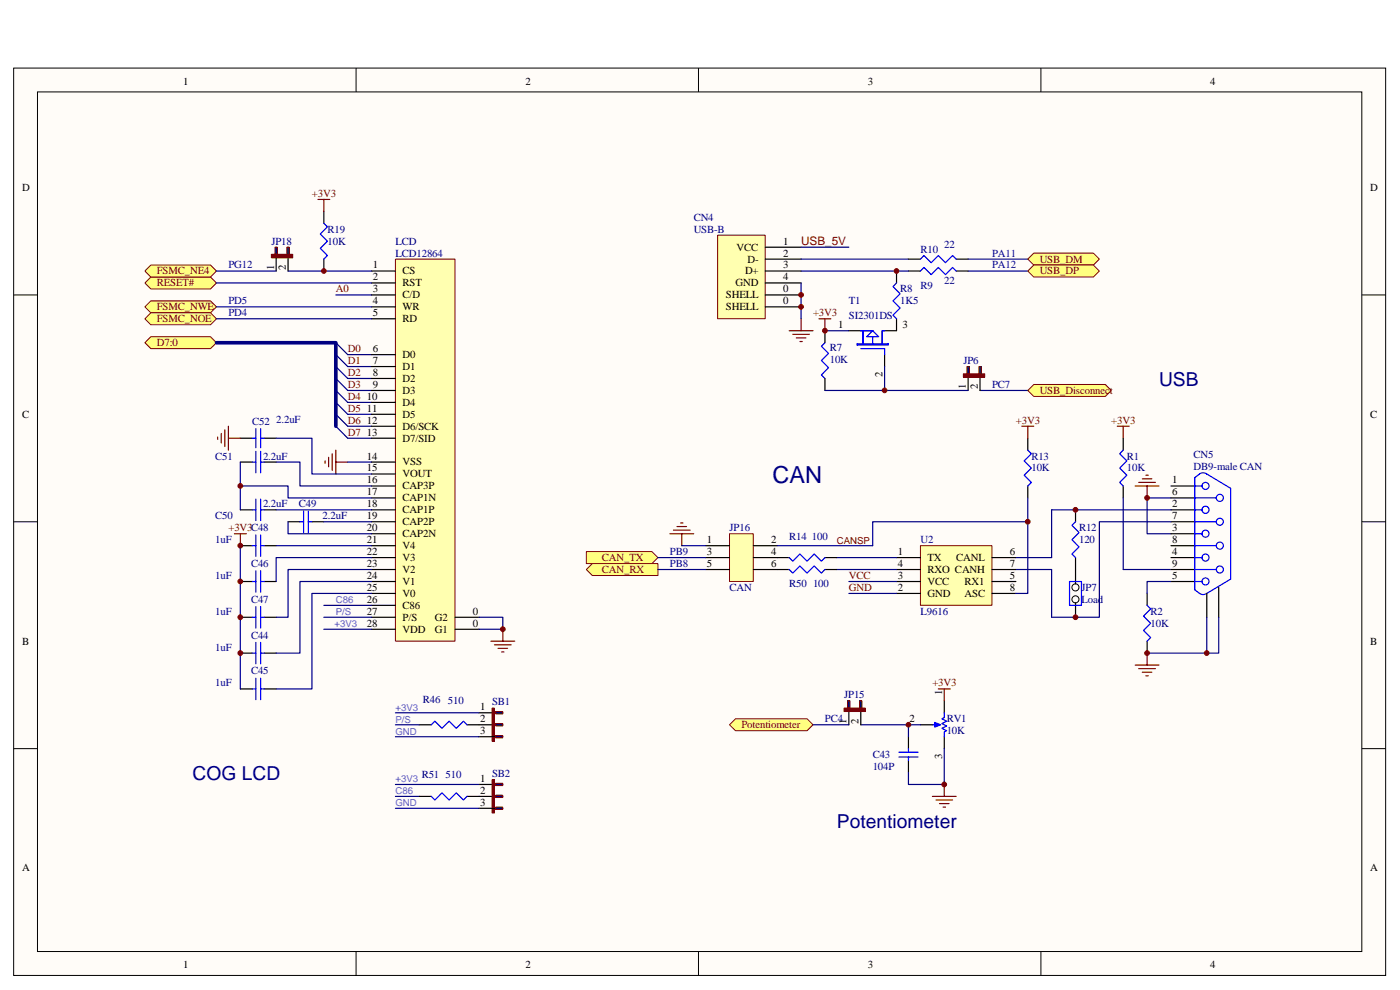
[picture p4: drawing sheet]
<svg xmlns="http://www.w3.org/2000/svg" width="420mm" height="297mm" viewBox="0 0 420 297" stroke-linecap="round" stroke-linejoin="round" font-family="sans-serif">
<path d="M4.1 20.4h411.8v272.3h-411.8z" fill="#fffcf8"/>
<g fill="none" stroke="#000" stroke-width=".3">
<path d="M4.1 20.4h411.8v272.3h-411.8zM11.2 27.6h397.5v257.9h-397.5zM106.9 20.4v7.2M209.6 20.4v7.2M312.4 20.4v7.2M4.1 88.5h7.1M408.7 88.5h7.2M4.1 156.5h7.1M408.7 156.5h7.2M4.1 224.6h7.1M408.7 224.6h7.2M106.9 285.5v7.2"/>
<path d="M209.6 285.5v7.2M312.4 285.5v7.2"/>
</g>
<path d="M70.3 160.1h3.6M72.1 160.1v3.6" fill="none" stroke="#800000" stroke-width=".36"/>
<path d="M45.3 83.1h17.9l1.8 1.8-1.8 1.8h-17.9l-1.8-1.8z" fill-rule="evenodd" fill="#ffff80" stroke="#800000" stroke-width=".3"/>
<path d="M97.5 138.3v.7M98.6 137.2v2.9M99.7 136.1v5.1M100.8 135.1v7.1M100.8 138.6h3.6" fill="none" stroke="#800000" stroke-width=".36"/>
<path d="M104.4 138.6h7.1" fill="none" stroke="#000080" stroke-width=".36"/>
<path d="M45.3 101h17.9l1.8 1.8-1.8 1.8h-17.9l-1.8-1.8z" fill-rule="evenodd" fill="#ffff80" stroke="#800000" stroke-width=".3"/>
<path d="M104.4 117.2h7.1M104.4 113.6h7.1M104.4 110h7.1M104.4 106.4h7.1M104.4 131.5h7.1M104.4 127.9h7.1M104.4 124.3h7.1M104.4 120.7h7.1" fill="none" stroke="#000080" stroke-width=".36"/>
<g fill="#ffff80" stroke="#800000" stroke-width=".3">
<path d="M45.3 90.3h17.9l1.8 1.8-1.8 1.8h-17.9l-1.8-1.8z" fill-rule="evenodd"/>
<path d="M45.3 93.9h17.9l1.8 1.8-1.8 1.8h-17.9l-1.8-1.8z" fill-rule="evenodd"/>
</g>
<path d="M100.8 88.5h10.7" fill="none" stroke="#000080" stroke-width=".36"/>
<path d="M118.7 77.8h17.9v114.6h-17.9z" fill="#ffffb0"/>
<path d="M118.7 77.7h17.9v114.7h-17.9z" fill="none" stroke="#800000" stroke-width=".3"/>
<g fill="none" stroke="#000" stroke-width=".36">
<path d="M111.5 81.3h7.2M111.5 84.9h7.2M111.5 88.5h7.2M111.5 92.1h7.2M111.5 95.7h7.2M111.5 106.4h7.2M111.5 110h7.2M111.5 113.6h7.2M111.5 117.2h7.2M111.5 120.7h7.2M111.5 124.3h7.2M111.5 127.9h7.2"/>
<path d="M111.5 131.5h7.2M111.5 138.6h7.2M111.5 142.2h7.2M111.5 145.8h7.2M111.5 149.4h7.2M111.5 153h7.2M111.5 156.5h7.2M111.5 160.1h7.2M111.5 163.7h7.2M111.5 167.3h7.2M111.5 170.9h7.2M111.5 174.5h7.2"/>
<path d="M111.5 178.1h7.2M111.5 181.6h7.2M111.5 185.2h7.2M111.5 188.8h7.2M136.6 185.2h7.2M136.6 188.8h7.2"/>
</g>
<path d="M65 92.1h46.5M65 95.7h46.5M65 84.9h46.5M86.5 81.3h25" fill="none" stroke="#000080" stroke-width=".36"/>
<path d="M45.3 79.5h17.9l1.8 1.8-1.8 1.8h-17.9l-1.8-1.8z" fill-rule="evenodd" fill="#ffff80" stroke="#800000" stroke-width=".3"/>
<g fill="none" stroke="#000080" stroke-width=".36">
<path d="M100.8 102.8l3.6 3.6M100.8 106.4l3.6 3.6M100.8 110l3.6 3.6M100.8 113.6l3.6 3.6M100.8 117.2l3.6 3.5M72.1 138.6v14.4M82.9 131.5h10.7v10.7h17.9M82.9 138.6h7.1v7.2h21.5M100.8 120.7l3.6 3.6M100.8 124.3l3.6 3.6M100.8 127.9l3.6 3.6M72.1 145.8h14.4v3.6h25"/>
<path d="M82.9 153h28.6M86.5 156.5v3.6h25M97.2 156.5h14.3M72.1 163.7v43M82.9 163.7h28.6M111.5 167.3h-28.6v7.2M111.5 170.9h-25v14.3h-3.6M111.5 174.5h-21.5v21.5h-7.1M111.5 178.1h-17.9v28.6h-10.7M97.2 185.2h14.3M97.2 188.8h14.3"/>
</g>
<g fill="none" stroke="#000" stroke-width=".36">
<path d="M82.9 74.2v7.1M86.5 74.2v7.1M72.1 131.5h3.6M72.1 138.6h3.6M79.3 131.5h3.6M79.3 138.6h3.6M72.1 153h3.6M79.3 153h3.6M86.5 156.5h3.5M93.6 156.5h3.6M72.1 163.7h3.6M72.1 174.5h3.6"/>
<path d="M79.3 163.7h3.6M79.3 174.5h3.6M72.1 185.2h3.6M72.1 196h3.6M79.3 185.2h3.6M79.3 196h3.6M72.1 206.7h3.6M79.3 206.7h3.6"/>
</g>
<g fill="none" stroke="#00f" stroke-width=".36">
<path d="M75.7 131.5h1.1M75.7 138.6h1.1M76.8 128.6v5.7M76.8 135.4v6.5M78.2 128.6v5.7M78.2 135.4v6.5M78.2 131.5h1.1M78.2 138.6h1.1M75.7 153h1.1M76.8 149.8v6.4M78.2 149.8v6.4M78.2 153h1.1"/>
<path d="M90 156.5h1.1M91.1 153.3v6.5M92.5 156.5h1.1M92.5 153.3v6.5M75.7 163.7h1.1M75.7 174.5h1.1M76.8 160.5v6.4M76.8 171.2v6.5M78.2 160.5v6.4M78.2 171.2v6.5M78.2 163.7h1.1M78.2 174.5h1.1"/>
<path d="M75.7 185.2h1.1M75.7 196h1.1M76.8 182v6.4M76.8 192.7v6.5M78.2 182v6.4M78.2 192.7v6.5M78.2 185.2h1.1M78.2 196h1.1M75.7 206.7h1.1M76.8 203.5v6.4M78.2 203.5v6.4M78.2 206.7h1.1"/>
</g>
<path d="M65.3 131.1v.7M66.4 130v2.9M67.5 129v5M68.5 127.9v7.2M68.5 131.5h3.6" fill="none" stroke="#800000" stroke-width=".36"/>
<path d="M65 102.8h35.8v25.1" fill="none" stroke="#000080" stroke-width="1.1"/>
<path d="M81.5 76.3h6.4v1.1h-6.4z" fill="#800000"/>
<path d="M81.4 76.3h6.5v1.1h-6.5z" fill="none" stroke="#800000" stroke-width=".3"/>
<path d="M82.5 74.2h.7v2.1h-.7z" fill="#000080"/>
<path d="M82.5 74.2h.7v2.1h-.7z" fill="none" stroke="#800000" stroke-width=".3"/>
<path d="M86.1 74.2h.7v2.1h-.7z" fill="#000080"/>
<path d="M86.1 74.2h.7v2.1h-.7z" fill="none" stroke="#800000" stroke-width=".3"/>
<path d="M65 81.3h17.9M143.8 185.2h7.1v3.6h-7.1" fill="none" stroke="#000080" stroke-width=".36"/>
<path d="M97.2 63.4v3.6M97.2 77.7v3.6M125.8 217.5h3.6M140.2 217.5h10.7M143.8 213.9h7.1" fill="none" stroke="#000" stroke-width=".36"/>
<path d="M97.2 67l1.1 1.1-2.2 2.1 2.2 2.2-2.2 2.1 2.2 2.2-1.1 1M129.4 217.5l1.1-1.1 2.1 2.1 2.2-2.1 2.1 2.1 2.2-2.1 1.1 1.1" fill="none" stroke="#00f" stroke-width=".36"/>
<path d="M95.4 59.8h3.6M97.2 59.8v3.6M147.3 192.4h7.2M148.4 193.5h5M149.5 194.5h2.8M150.5 195.6h.8M150.9 188.8v3.6" fill="none" stroke="#800000" stroke-width=".36"/>
<path d="M147.7 212.5h.7v10h-.7z" fill="#800000"/>
<path d="M147.7 212.4h.7v10.1h-.7z" fill="none" stroke="#800000" stroke-width=".3"/>
<path d="M148.8 213.5h2.1v.7h-2.1z" fill="#000080"/>
<path d="M148.7 213.5h2.2v.7h-2.2z" fill="none" stroke="#800000" stroke-width=".3"/>
<path d="M148.8 217.1h2.1v.7h-2.1z" fill="#000080"/>
<path d="M148.7 217.1h2.2v.7h-2.2z" fill="none" stroke="#800000" stroke-width=".3"/>
<path d="M143.8 221h7.1" fill="none" stroke="#000" stroke-width=".36"/>
<path d="M148.8 220.7h2.1v.7h-2.1z" fill="#000080"/>
<path d="M148.7 220.7h2.2v.7h-2.2z" fill="none" stroke="#800000" stroke-width=".3"/>
<path d="M143.8 235.4h7.1M143.8 239h7.1" fill="none" stroke="#000" stroke-width=".36"/>
<path d="M147.7 234h.7v9.9h-.7z" fill="#800000"/>
<path d="M147.7 233.9h.7v10h-.7z" fill="none" stroke="#800000" stroke-width=".3"/>
<path d="M148.8 235h2.1v.7h-2.1z" fill="#000080"/>
<path d="M148.7 235h2.2v.7h-2.2z" fill="none" stroke="#800000" stroke-width=".3"/>
<path d="M148.8 238.6h2.1v.7h-2.1z" fill="#000080"/>
<path d="M148.7 238.6h2.2v.7h-2.2z" fill="none" stroke="#800000" stroke-width=".3"/>
<path d="M143.8 242.5h7.1" fill="none" stroke="#000" stroke-width=".36"/>
<path d="M148.8 242.2h2.1v.7h-2.1z" fill="#000080"/>
<path d="M148.7 242.2h2.2v.7h-2.2z" fill="none" stroke="#800000" stroke-width=".3"/>
<path d="M97.2 181.6h14.3M118.7 217.5h7.1M118.7 213.9h25.1M118.7 239h7.1M118.7 221h25.1M118.7 235.4h25.1M118.7 242.5h25.1" fill="none" stroke="#000080" stroke-width=".36"/>
<path d="M125.8 239h3.6M140.2 239h3.6" fill="none" stroke="#000" stroke-width=".36"/>
<path d="M129.4 239l1.1 1 2.1-2.1 2.2 2.1 2.1-2.1 2.2 2.1 1.1-1" fill="none" stroke="#00f" stroke-width=".36"/>
<g fill="#800000" stroke="#800000" stroke-width=".3">
<circle cx="72.1" cy="163.7" r=".71"/>
<circle cx="72.1" cy="174.5" r=".71"/>
<circle cx="72.1" cy="185.2" r=".71"/>
<circle cx="72.1" cy="195.9" r=".71"/>
<circle cx="72.1" cy="145.8" r=".71"/>
<circle cx="97.2" cy="81.3" r=".7"/>
<circle cx="150.9" cy="188.8" r=".71"/>
</g>
<path d="M236.8 99.2h7.2M240.4 95.7v3.5M237.9 100.3h5M239 101.4h2.9M240.1 102.5h.7" fill="none" stroke="#800000" stroke-width=".36"/>
<path d="M215.4 70.6h14.2v25h-14.2z" fill="#ffffb0"/>
<path d="M215.4 70.6h14.2v25h-14.2z" fill="none" stroke="#800000" stroke-width=".3"/>
<g fill="none" stroke="#000" stroke-width=".36">
<path d="M229.7 74.2h10.7M229.7 77.7h10.7M229.7 81.3h10.7M229.7 84.9h10.7M229.7 88.5h10.7M229.7 92.1h10.7M247.6 99.2v3.6M254.8 99.2h3.5M265.5 99.2h3.6M247.6 113.6v3.6M265.5 106.4v3.6M276.2 217.5h3.6"/>
<path d="M283.4 210.3v3.6M283.4 221v3.6"/>
</g>
<path d="M258.3 99.2h3.6M259 99.2v4M247.6 102.8l-1.1 1.1 2.2 2.1-2.2 2.2 2.2 2.1-2.2 2.2 1.1 1.1M257.2 103.2h9.4v.3h-9.4zM258.3 104.6h7.2v1.8M260.1 101l1.8-1.8 1.8 1.8zM261.9 101v2.2M264.8 102.8v-3.6h.7h-.7v4M279.8 217.5h1.8M283.4 213.9v1.4l-.7 .4 1.4 .7-1.4 .7 1.4 .7-1.4 .7 1.4 .7-.7 .4v1.4" fill="none" stroke="#00f" stroke-width=".36"/>
<g fill="none" stroke="#800000" stroke-width=".36">
<path d="M245.8 95.7h3.6M247.6 95.7v3.5M335.3 127.9h3.6M337.1 127.9v3.6M340.7 145.8h7.1M341.7 144.7h5.1M342.8 143.7h2.9M343.9 142.6h.7M344.3 145.8v3.6M340.7 199.5h7.1M344.3 196v3.5M281.6 206.7h3.6"/>
<path d="M283.4 206.7v3.6M341.7 200.6h5.1M342.8 201.7h2.9M343.9 202.8h.7M279.8 239h7.2M283.4 235.4v3.6M280.9 240h5M281.9 241.1h2.9M283 242.2h.7"/>
</g>
<path d="M240.4 77.7h32.2M290.5 77.7h18M290.5 81.3h18M294.1 117.2h14.4M351.4 149.4h-7.1v10.7h7.1M337.1 170.9h14.3" fill="none" stroke="#000080" stroke-width=".36"/>
<path d="M280.5 216.7l1.8 .8-1.8 .7z" fill="#00f" stroke="#00f" stroke-width=".36"/>
<g fill="#ffff80" stroke="#800000" stroke-width=".3">
<path d="M310.2 75.9h17.9l1.8 1.8-1.8 1.8h-17.9l-1.7-1.8z" fill-rule="evenodd"/>
<path d="M310.2 79.5h17.9l1.8 1.8-1.8 1.8h-17.9l-1.7-1.8z" fill-rule="evenodd"/>
<path d="M310.2 115.4h21.5l1.8 1.8-1.8 1.7h-21.5l-1.7-1.7z" fill-rule="evenodd"/>
<path d="M218.9 217.5l1.8-1.8h21.5l1.8 1.8-1.8 1.7h-21.5z" fill-rule="evenodd"/>
</g>
<g fill="none" stroke="#000" stroke-width=".36">
<path d="M269.1 81.3v3.6M269.1 95.7v3.5M290.5 110v7.2M294.1 110v7.2M351.4 145.8h7.2M351.4 149.4h7.2M351.4 153h7.2M351.4 156.5h7.2M351.4 160.1h7.2M351.4 163.7h7.2M351.4 167.3h7.2M351.4 170.9h7.2"/>
<path d="M351.4 174.5h7.2M362.2 178.1v7.1M365.7 176.3v8.9M272.6 221v3.6M272.6 228.2v3.6"/>
</g>
<g fill="none" stroke="#00f" stroke-width=".36">
<path d="M269.1 84.9l-1.1 1.1 2.1 2.1-2.1 2.2 2.1 2.1-2.1 2.2 1.1 1.1M358.6 156.5h6.4M358.6 153h2.1M358.6 149.4h6.4M358.6 145.8h2.1M360 142.2a1.86 1.86 0 0 1 2.1 0M360 142.2l-1.4 1.1v33.7l1.4 1a1.77 1.77 0 0 0 2.1 0l7.2-4.2v-27.3l-7.1-4.3M358.6 174.5h2.1M358.6 170.9h6.4M358.6 167.3h2.1M358.6 163.7h6.4M358.6 160.1h2.1"/>
<path d="M269.8 225.7h5.7M269.8 227.1h5.7M272.6 224.6v1.1M272.6 227.1v1.1"/>
<circle cx="361.8" cy="153" r="1.06"/>
<circle cx="361.8" cy="145.8" r="1.06"/>
<circle cx="366.1" cy="149.4" r="1.06"/>
<circle cx="366.1" cy="156.5" r="1.06"/>
<circle cx="361.8" cy="167.3" r="1.06"/>
<circle cx="361.8" cy="174.5" r="1.06"/>
<circle cx="361.8" cy="160.1" r="1.06"/>
<circle cx="366.1" cy="163.7" r="1.06"/>
<circle cx="366.1" cy="170.9" r="1.06"/>
</g>
<path d="M240.4 84.9v10.8M247.6 99.2h7.2M362.2 185.2v10.8M365.7 185.2v10.8h-21.4M258.3 217.5h17.9M272.6 217.5v3.5M283.4 224.6v10.8h-10.8v-3.6" fill="none" stroke="#000080" stroke-width=".36"/>
<path d="M289.1 112.2h6.4v1h-6.4z" fill="#800000"/>
<path d="M289.1 112.1h6.4v1.1h-6.4z" fill="none" stroke="#800000" stroke-width=".3"/>
<path d="M290.2 110h.7v2.1h-.7z" fill="#000080"/>
<path d="M290.2 110h.7v2.1h-.7z" fill="none" stroke="#800000" stroke-width=".3"/>
<path d="M293.8 110h.7v2.1h-.7z" fill="#000080"/>
<path d="M293.8 110h.7v2.1h-.7z" fill="none" stroke="#800000" stroke-width=".3"/>
<path d="M272.6 77.7h3.6M287 77.7h3.5M272.6 81.3h3.6M287 81.3h3.5" fill="none" stroke="#000" stroke-width=".36"/>
<path d="M276.2 77.7l1.1-1 2.2 2.1 2.1-2.1 2.1 2.1 2.2-2.1 1.1 1M276.2 81.3l1.1-1.1 2.2 2.2 2.1-2.2 2.1 2.2 2.2-2.2 1.1 1.1" fill="none" stroke="#00f" stroke-width=".36"/>
<path d="M240.4 81.3h32.2M304.9 170.9h10.7M304.9 167.3h10.7" fill="none" stroke="#000080" stroke-width=".36"/>
<path d="M276.3 163.7h21.4v17.9h-21.4z" fill="#ffffb0"/>
<path d="M276.2 163.7h21.5v17.9h-21.5z" fill="none" stroke="#800000" stroke-width=".3"/>
<g fill="none" stroke="#000" stroke-width=".36">
<path d="M308.5 131.5v3.6M308.5 145.8v3.6M322.8 153v3.5M269.1 167.3h7.1M269.1 178.1h7.1M269.1 170.9h7.1M269.1 174.5h7.1M297.7 167.3h7.2M297.7 178.1h7.2M297.7 170.9h7.2M297.7 174.5h7.2M322.8 167.3v7.9"/>
<path d="M322.8 180.9v4.3"/>
</g>
<path d="M251.2 167.3h17.9M254.8 174.5h14.3M254.8 178.1h14.3" fill="none" stroke="#000080" stroke-width=".36"/>
<path d="M308.5 135.1l1 1-2.1 2.2 2.1 2.1-2.1 2.2 2.1 2.1-1 1.1M322.8 156.5l-1.1 1.1 2.1 2.2-2.1 2.1 2.1 2.2-2.1 2.1 1.1 1.1M321 174.5h3.6v7.1h-3.6z" fill="none" stroke="#00f" stroke-width=".36"/>
<g fill="none" stroke="#000" stroke-width=".3">
<circle cx="322.8" cy="176.2" r="1.06"/>
<circle cx="322.8" cy="179.8" r="1.06"/>
</g>
<path d="M219 160.2h7.1v14.3h-7.1z" fill="#ffffb0"/>
<path d="M218.9 160.1h7.2v14.4h-7.2z" fill="none" stroke="#800000" stroke-width=".3"/>
<path d="M211.8 163.7h7.1M211.8 167.3h7.1M211.8 170.9h7.1M226.1 163.7h7.2M226.1 167.3h10.7M226.1 170.9h7.2M247.6 167.3h3.6" fill="none" stroke="#000" stroke-width=".36"/>
<path d="M308.5 149.4v28.7h-3.6M315.6 153v14.3M251.2 170.9h17.9M315.6 170.9v14.3" fill="none" stroke="#000080" stroke-width=".36"/>
<path d="M236.8 167.3l1.1 1.1 2.2-2.2 2.1 2.2 2.2-2.2 2.1 2.2 1.1-1.1" fill="none" stroke="#00f" stroke-width=".36"/>
<path d="M306.7 127.9h3.5M308.5 127.9v3.6M202.1 159.1h5M203.2 158h2.8M204.2 156.9h.8M201 160.1h7.2M204.6 160.1v3.6" fill="none" stroke="#800000" stroke-width=".36"/>
<g fill="#ffff80" stroke="#800000" stroke-width=".3">
<path d="M176 165.5h19.7l1.8 1.8-1.8 1.8h-19.7z" fill-rule="evenodd"/>
<path d="M176 170.9l1.8-1.8h19.7v3.6h-19.7z" fill-rule="evenodd"/>
</g>
<path d="M315.6 153h35.8M351.4 156.5h-21.5v28.7h-14.3M197.5 167.3h14.3M197.5 170.9h14.3M204.6 163.7h7.2M233.3 163.7h28.6" fill="none" stroke="#000080" stroke-width=".36"/>
<path d="M337.1 131.5v3.6M337.1 145.8v3.6M344.3 178.1v3.5M344.3 192.4v3.6M254.8 210.3v7.2M258.3 210.3v7.2" fill="none" stroke="#000" stroke-width=".36"/>
<path d="M337.1 135.1l-1.1 1 2.2 2.2-2.2 2.1 2.2 2.2-2.2 2.1 1.1 1.1M344.3 181.6l1 1.1-2.1 2.1 2.1 2.2-2.1 2.2 2.1 2.1-1 1.1" fill="none" stroke="#00f" stroke-width=".36"/>
<path d="M253.3 212.5h6.4v1h-6.4z" fill="#800000"/>
<path d="M253.3 212.4h6.4v1.1h-6.4z" fill="none" stroke="#800000" stroke-width=".3"/>
<path d="M254.4 210.3h.7v2.1h-.7z" fill="#000080"/>
<path d="M254.4 210.3h.7v2.1h-.7z" fill="none" stroke="#800000" stroke-width=".3"/>
<path d="M258 210.3h.7v2.1h-.7z" fill="#000080"/>
<path d="M258 210.3h.7v2.1h-.7z" fill="none" stroke="#800000" stroke-width=".3"/>
<path d="M240.4 74.2h14.4M247.6 117.2h42.9M265.5 110v7.2M308.5 156.5h-46.6v7.2M337.1 149.4v21.5M351.4 174.5h-7.1v3.6M244 217.5h10.8" fill="none" stroke="#000080" stroke-width=".36"/>
<path d="M233.3 170.9h3.5M247.6 170.9h3.6" fill="none" stroke="#000" stroke-width=".36"/>
<path d="M236.8 170.9l1.1 1.1 2.2-2.2 2.1 2.2 2.2-2.2 2.1 2.2 1.1-1.1" fill="none" stroke="#00f" stroke-width=".36"/>
<g fill="#800000" stroke="#800000" stroke-width=".3">
<circle cx="240.4" cy="88.5" r=".71"/>
<circle cx="240.4" cy="92.1" r=".71"/>
<circle cx="247.6" cy="99.2" r=".71"/>
<circle cx="344.3" cy="149.4" r=".71"/>
<circle cx="344.3" cy="195.9" r=".71"/>
<circle cx="283.4" cy="235.4" r=".71"/>
<circle cx="272.6" cy="217.4" r=".7"/>
<circle cx="362.1" cy="195.9" r=".7"/>
<circle cx="269" cy="81.3" r=".71"/>
<circle cx="322.8" cy="153" r=".71"/>
<circle cx="322.8" cy="185.2" r=".71"/>
<circle cx="265.5" cy="117.1" r=".71"/>
<circle cx="308.4" cy="156.5" r=".71"/>
</g>
<text font-size="7.1" fill="#000080" x="231.8" y="145">CAN</text>
<g font-size="5.8" fill="#000080">
<text x="347.8" y="115.9">USB</text>
<text x="57.8" y="234.1">COG LCD</text>
<text x="251.2" y="248.5">Potentiometer</text>
</g>
<text font-size="3.5" fill="#800000" x="240.4" y="73.4">USB_5V</text>
<g font-size="3.2">
<text x="54.9" y="25.4">1</text>
<text x="157.7" y="25.4">2</text>
<text x="260.5" y="25.4">3</text>
<text x="363.2" y="25.4">4</text>
<text x="6.6" y="57.3">D</text>
<text x="411.2" y="57.3">D</text>
<text x="221.1" y="75.2">VCC</text>
<text x="235" y="73.4">1</text>
<text x="235" y="77">2</text>
<text x="82.2" y="81" transform="rotate(-90 82.2 81)">1</text>
<text x="85.8" y="81" transform="rotate(-90 85.8 81)">2</text>
<text x="111.9" y="80.6">1</text>
<text x="120.8" y="82.3">CS</text>
<text x="223.6" y="82.3">D+</text>
<text x="224.3" y="78.8">D-</text>
<text x="235" y="80.6">3</text>
<text x="111.9" y="84.1">2</text>
<text x="111.9" y="87.7">3</text>
<text x="120.8" y="85.9">RST</text>
<text x="120.8" y="89.5">C/D</text>
<text x="217.9" y="89.5">SHELL</text>
<text x="220.7" y="85.9">GND</text>
<text x="235" y="87.7">0</text>
<text x="235" y="84.1">4</text>
<text x="111.9" y="91.3">4</text>
<text x="111.9" y="94.9">5</text>
<text x="120.8" y="93.1">WR</text>
<text x="217.9" y="93.1">SHELL</text>
<text x="235" y="91.3">0</text>
<text x="120.8" y="96.7">RD</text>
<text x="251.5" y="98.5">1</text>
<text x="270.9" y="98.5">3</text>
<text x="111.9" y="105.6">6</text>
<text x="120.8" y="107.4">D0</text>
<text x="111.9" y="109.2">7</text>
<text x="111.9" y="112.8">8</text>
<text x="120.8" y="111">D1</text>
<text x="264.8" y="113.2" transform="rotate(-90 264.8 113.2)">2</text>
<text x="110.1" y="120">10</text>
<text x="111.9" y="116.4">9</text>
<text x="120.8" y="114.6">D2</text>
<text x="120.8" y="118.2">D3</text>
<text x="289.9" y="116.8" transform="rotate(-90 289.9 116.8)">1</text>
<text x="293.5" y="116.8" transform="rotate(-90 293.5 116.8)">2</text>
<text x="6.6" y="125.3">C</text>
<text x="110.1" y="123.5">11</text>
<text x="120.8" y="121.8">D4</text>
<text x="120.8" y="125.3">D5</text>
<text x="411.2" y="125.3">C</text>
<text x="110.1" y="127.1">12</text>
<text x="110.1" y="130.7">13</text>
<text x="120.8" y="128.9">D6/SCK</text>
<text x="110.1" y="137.9">14</text>
<text x="120.8" y="132.5">D7/SID</text>
<text x="110.1" y="141.5">15</text>
<text x="120.8" y="139.7">VSS</text>
<text x="120.8" y="143.3">VOUT</text>
<text x="110.1" y="145">16</text>
<text x="110.1" y="148.6">17</text>
<text x="120.8" y="146.8">CAP3P</text>
<text x="351.8" y="145">1</text>
<text x="351.8" y="148.6">6</text>
<text x="110.1" y="152.2">18</text>
<text x="110.1" y="155.8">19</text>
<text x="120.8" y="150.4">CAP1N</text>
<text x="120.8" y="154">CAP1P</text>
<text x="351.8" y="152.2">2</text>
<text x="351.8" y="155.8">7</text>
<text x="110.1" y="159.4">20</text>
<text x="120.8" y="157.6">CAP2P</text>
<text x="120.8" y="161.2">CAP2N</text>
<text x="351.8" y="159.4">3</text>
<text x="110.1" y="163">21</text>
<text x="110.1" y="166.5">22</text>
<text x="120.8" y="164.7">V4</text>
<text x="212.1" y="163">1</text>
<text x="212.1" y="166.5">3</text>
<text x="231.5" y="163">2</text>
<text x="231.5" y="166.5">4</text>
<text x="269.4" y="166.5">1</text>
<text x="303.1" y="166.5">6</text>
<text x="351.8" y="163">8</text>
<text x="351.8" y="166.5">4</text>
<text x="110.1" y="170.1">23</text>
<text x="110.1" y="173.7">24</text>
<text x="120.8" y="168.3">V3</text>
<text x="120.8" y="171.9">V2</text>
<text x="212.1" y="170.1">5</text>
<text x="231.5" y="170.1">6</text>
<text x="269.4" y="173.7">3</text>
<text x="269.4" y="170.1">4</text>
<text x="278.4" y="168.3">TX</text>
<text x="278.4" y="171.9">RXO CANH</text>
<text x="287" y="168.3">CANL</text>
<text x="303.1" y="173.7">5</text>
<text x="303.1" y="170.1">7</text>
<text x="351.8" y="170.1">9</text>
<text x="351.8" y="173.7">5</text>
<text x="110.1" y="177.3">25</text>
<text x="120.8" y="175.5">V1</text>
<text x="120.8" y="179.1">V0</text>
<text x="269.4" y="177.3">2</text>
<text x="278.4" y="179.1">GND</text>
<text x="278.4" y="175.5">VCC</text>
<text x="289.5" y="179.1">ASC</text>
<text x="289.5" y="175.5">RX1</text>
<text x="303.1" y="177.3">8</text>
<text x="110.1" y="180.9">26</text>
<text x="110.1" y="184.4">27</text>
<text x="120.8" y="182.6">C86</text>
<text x="142" y="184.4">0</text>
<text x="110.1" y="188">28</text>
<text x="120.8" y="186.2">P/S</text>
<text x="120.8" y="189.8">VDD</text>
<text x="130.5" y="189.8">G1</text>
<text x="130.5" y="186.2">G2</text>
<text x="142" y="188">0</text>
<text x="6.6" y="193.4">B</text>
<text x="411.2" y="193.4">B</text>
<text x="282.8" y="208.5" transform="rotate(-90 282.8 208.5)">1</text>
<text x="144.1" y="213.1">1</text>
<text x="144.1" y="216.7">2</text>
<text x="144.1" y="220.3">3</text>
<text x="254.1" y="217.1" transform="rotate(-90 254.1 217.1)">1</text>
<text x="257.7" y="217.1" transform="rotate(-90 257.7 217.1)">2</text>
<text x="273" y="216.7">2</text>
<text x="282.8" y="227.8" transform="rotate(-90 282.8 227.8)">3</text>
<text x="144.1" y="234.6">1</text>
<text x="144.1" y="238.2">2</text>
<text x="144.1" y="241.8">3</text>
<text x="6.6" y="261.5">A</text>
<text x="411.2" y="261.5">A</text>
<text x="54.9" y="290.5">1</text>
<text x="157.7" y="290.5">2</text>
<text x="260.5" y="290.5">3</text>
<text x="363.2" y="290.5">4</text>
</g>
<g font-size="3.2" fill="#800000">
<text x="93.6" y="59.1">+3V3</text>
<text x="47.1" y="82.3">FSMC_NE4</text>
<text x="312" y="78.8">USB_DM</text>
<text x="312" y="82.3">USB_DP</text>
<text x="47.1" y="85.9">RESET#</text>
<text x="100.8" y="87.7">A0</text>
<text x="47.1" y="93.1">FSMC_NWE</text>
<text x="244" y="94.9">+3V3</text>
<text x="47.1" y="96.7">FSMC_NOE</text>
<text x="47.1" y="103.8">D7:0</text>
<text x="104.4" y="105.6">D0</text>
<text x="104.4" y="109.2">D1</text>
<text x="104.4" y="112.8">D2</text>
<text x="104.4" y="116.4">D3</text>
<text x="104.4" y="120">D4</text>
<text x="312" y="118.2">USB_Disconnect</text>
<text x="104.4" y="123.5">D5</text>
<text x="104.4" y="127.1">D6</text>
<text x="104.4" y="130.7">D7</text>
<text x="304.9" y="127.1">+3V3</text>
<text x="333.5" y="127.1">+3V3</text>
<text x="68.5" y="159.4">+3V3C48</text>
<text x="180.6" y="168.3">CAN_TX</text>
<text x="180.6" y="171.9">CAN_RX</text>
<text x="254.8" y="173.7">VCC</text>
<text x="254.8" y="177.3">GND</text>
<text x="279.8" y="206">+3V3</text>
<text x="222.5" y="218.5">Potentiometer</text>
</g>
<g font-size="3.2" fill="#000080">
<text x="98.3" y="69.8">R19</text>
<text x="208.2" y="66.2">CN4</text>
<text x="208.2" y="69.8">USB-B</text>
<text x="81.4" y="73.4">JP18</text>
<text x="98.3" y="73.4">10K</text>
<text x="118.7" y="73.4">LCD</text>
<text x="118.7" y="77">LCD12864</text>
<text x="276.2" y="75.9">R10</text>
<text x="283.4" y="74.5">22</text>
<text x="270.1" y="87.7">R8</text>
<text x="276.2" y="86.7">R9</text>
<text x="283.4" y="85.2">22</text>
<text x="254.8" y="91.3">T1</text>
<text x="254.8" y="95.6">SI2301DS</text>
<text x="270.1" y="91.3">1K5</text>
<text x="249" y="105.3">R7</text>
<text x="249" y="108.9">10K</text>
<text x="289.1" y="109.2">JP6</text>
<text x="75.7" y="127.5">C52</text>
<text x="82.9" y="126.8">2.2uF</text>
<text x="64.6" y="137.9">C51</text>
<text x="78.9" y="137.9">2.2uF</text>
<text x="309.5" y="137.9">R13</text>
<text x="338.2" y="137.9">R1</text>
<text x="358.2" y="137.5">CN5</text>
<text x="309.5" y="141.5">10K</text>
<text x="338.2" y="141.5">10K</text>
<text x="358.2" y="141.1">DB9-male CAN</text>
<text x="64.6" y="155.8">C50</text>
<text x="78.9" y="152.2">2.2uF</text>
<text x="89.7" y="152.2">C49</text>
<text x="96.8" y="155.8">2.2uF</text>
<text x="218.9" y="159.4">JP16</text>
<text x="236.8" y="161.9">R14 100</text>
<text x="323.8" y="159.4">R12</text>
<text x="64.6" y="163">1uF</text>
<text x="276.2" y="163">U2</text>
<text x="323.8" y="163">120</text>
<text x="64.6" y="173.7">1uF</text>
<text x="75.3" y="170.1">C46</text>
<text x="218.9" y="177.3">CAN</text>
<text x="236.8" y="176.2">R50 100</text>
<text x="324.6" y="177.3">JP7</text>
<text x="64.6" y="184.4">1uF</text>
<text x="75.3" y="180.9">C47</text>
<text x="276.2" y="184.4">L9616</text>
<text x="324.6" y="180.9">Load</text>
<text x="345.3" y="184.4">R2</text>
<text x="75.3" y="191.6">C44</text>
<text x="345.3" y="188">10K</text>
<text x="64.6" y="195.2">1uF</text>
<text x="75.3" y="202.4">C45</text>
<text x="64.6" y="206">1uF</text>
<text x="253.3" y="209.5">JP15</text>
<text x="126.9" y="211">R46</text>
<text x="134.4" y="211.3">510</text>
<text x="147.7" y="211.7">SB1</text>
<text x="284.1" y="216.7">RV1</text>
<text x="284.1" y="220.3">10K</text>
<text x="261.9" y="227.4">C43</text>
<text x="126.6" y="233.5">R51 510</text>
<text x="147.7" y="233.2">SB2</text>
<text x="261.9" y="231">104P</text>
</g>
<g font-size="3.2" fill="#0c0087">
<text x="297.7" y="77">PA11</text>
<text x="68.5" y="80.6">PG12</text>
<text x="297.7" y="80.6">PA12</text>
<text x="68.5" y="91.3">PD5</text>
<text x="68.5" y="94.9">PD4</text>
<text x="297.7" y="116.4">PC7</text>
<text x="201" y="166.5">PB9</text>
<text x="201" y="170.1">PB8</text>
<text x="247.6" y="216.7">PC4</text>
</g>
<text font-size="2.9" fill="#800000" x="251.2" y="163.1">CANSP</text>
<g font-size="2.9" fill="#8a20db">
<text x="100.8" y="184.6">P/S</text>
<text x="100.8" y="181">C86</text>
<text x="100.4" y="188.2">+3V3</text>
<text x="118.7" y="213.2">+3V3</text>
<text x="118.7" y="216.8">P/S</text>
<text x="118.7" y="220.4">GND</text>
<text x="118.7" y="238.3">C86</text>
<text x="118.7" y="234.7">+3V3</text>
<text x="118.7" y="241.9">GND</text>
</g>
</svg>
